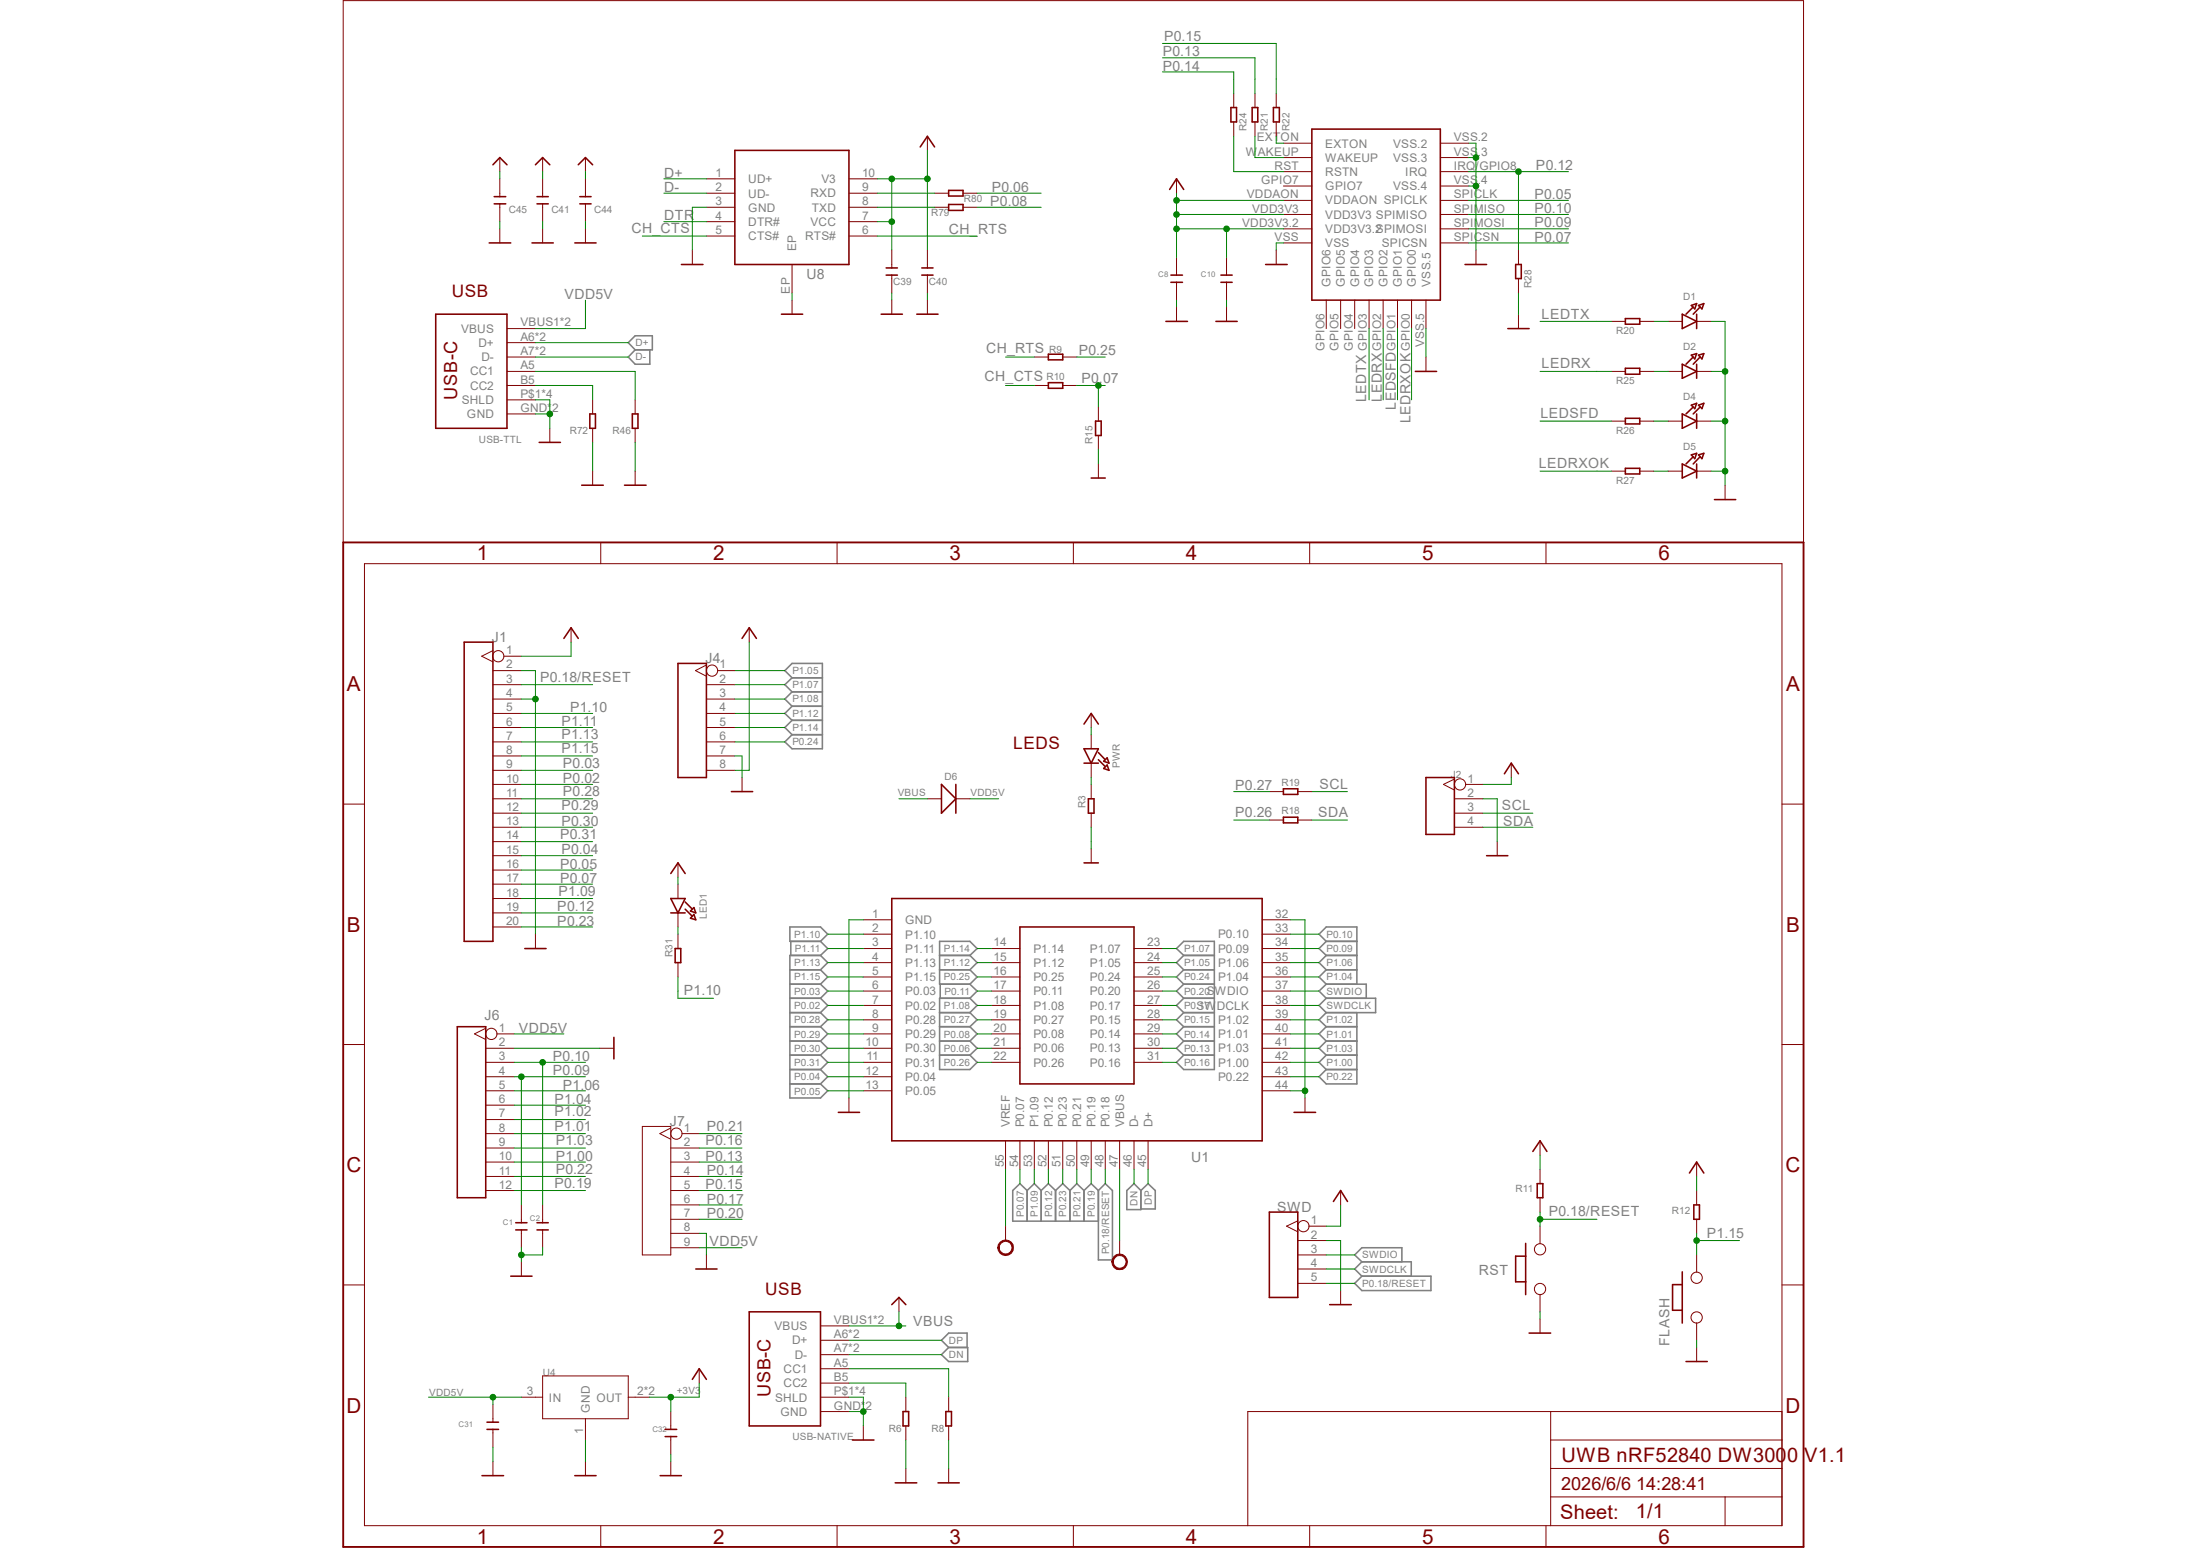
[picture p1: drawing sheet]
<svg xmlns="http://www.w3.org/2000/svg" width="297mm" height="210mm" viewBox="0 0 297 210" stroke-linecap="round" stroke-linejoin="round" font-family="sans-serif">
<g fill="none" stroke="#808080" stroke-width=".21">
<path d="M86 45.5h2.3v1.9h-2.3l-.9-1zM86 47.4l-.9 .9 .9 1h2v-1.9M107.3 91.8l-1-1 1-1h4.1v11.6h-4.1l-1-.9 1-1M107.3 91.8h4.1M107.3 91.8l-1 .9 1 1M107.3 93.7h4.1M107.3 97.5l-1 1 1 1M107.3 97.5h4.1M107.3 99.5h4.1M107.3 95.6l-1 1 1 .9M107.3 95.6h4.1M107.3 93.7l-1 1 1 .9"/>
<path d="M107 135.2h4.1M107 137.1h4.1M107 133.3h4.1M107 139h4.1M107 131.3h4.1M107 125.5h4.1l1 1-1 1h-4.1zM107.1 127.5v1.9M111.1 129.4h-4.1v19.3h4.1l1-1-1-.9M111.1 139l1 1-1 1M111.1 137.1l1 1-1 .9M111.1 135.2l1 .9-1 1M111.1 133.3l1 .9-1 1"/>
<path d="M111.1 131.3l1 1-1 1M111.1 129.4l1 .9-1 1M111.1 127.5l1 .9-1 1M127.3 137.1h4.1M127.3 139h4.1M127.3 131.3h4.1M127.3 129.4h4.1M127.3 133.3v1.9M131.4 135.2h-4.1v9.6h4.1l.9-1-.9-.9M131.4 129.4l.9-1-.9-.9h-4.1v5.8h4.1M131.4 129.4l.9 .9-.9 1M131.4 137.1l.9 1-.9 .9"/>
<path d="M131.4 139l.9 1-.9 1M131.4 135.2l.9 .9-.9 1M131.4 133.3l.9 .9-.9 1M131.4 131.3l.9 1-.9 1M160.3 135.2h4.2M160.3 137.1h4.2M160.3 133.3h4.2M160.3 139h4.2M160.3 131.3h4.2M160.3 129.4l-1 .9 1 1M160.3 129.4h4.2M160.3 129.4l-1-1 1-.9h4.2v17.3h-4.2l-1-1 1-.9"/>
<path d="M160.3 131.3l-1 1 1 1M160.3 133.3l-1 .9 1 1M160.3 135.2l-1 .9 1 1M160.3 137.1l-1 1 1 .9M160.3 139l-1 1 1 1M179.6 135.2l-1 .9 1 1M179.6 135.2h6.7v1.9h-6.7M179.6 133.3l-1 .9 1 1M179.6 133.3h5.4v1.9M179.6 129.4l-1 .9 1 1M179.6 139l-1 1 1 1M179.6 139h4.2"/>
<path d="M179.6 127.5l-1-1 1-1h4.2v7.8M179.6 137.1l-1 1 1 .9M179.6 131.3l-1 1 1 1M179.6 131.3h4.2M179.6 129.4h4.2M179.6 127.5h4.2M179.6 127.5l-1 .9 1 1M183.8 137.1v9.7h-4.2l-1-1 1-1M107 141h4.1M107 142.9h4.1M107 144.8h4.1M107 146.8h4.1"/>
<path d="M111.1 142.9l1 .9-1 1M111.1 141l1 .9-1 1M111.1 144.8l1 1-1 1M127.3 141h4.1M127.3 142.9h4.1M131.4 141l.9 .9-.9 1M160.3 141h4.2M160.3 142.9h4.2M160.3 141l-1 .9 1 1M179.6 141h4.2M179.6 141l-1 .9 1 1M179.6 142.9h4.2"/>
<path d="M179.6 144.8h4.2M179.6 142.9l-1 .9 1 1M139.1 161.2l-1-.9-.9 .9v4.2h11.6M139.1 161.2v4.2M139.1 161.2l1-.9 .9 .9M141 161.2v4.2M141 161.2l1-.9 1 .9M143 161.2v4.2M143 161.2l.9-.9 1 .9M144.9 161.2v4.2M144.9 161.2l.9-.9 1 .9M146.8 161.2v4.2"/>
<path d="M146.8 161.2l1-.9 1 .9M148.8 161.2l.9-.9 1 .9v9.4h-1.9zM152.6 161.2l1-.9 .9 .9v2.6h-1.9zM154.5 161.2l1-.9 1 .9v2.5h-2M184.4 170.9l-.9 .9 .9 1M184.4 170.9h6.7v1.9M184.4 172.8h9.4v2h-9.4l-.9-1zM184.4 170.9l-.9-1 .9-.9h5.5v1.9M128.5 182.5l-1-1 1-1h2.5v2M128.5 182.5h2.6v1.9h-2.6l-1-1z"/>
</g>
<g fill="none" stroke="#800000" stroke-width=".14">
<path d="M46.5 73.4v-73.3h197.8v73.3M49.4 76.3h191.9v130.3h-191.9zM81.4 73.4v2.9M113.4 73.4v2.9M145.4 73.4v2.9M177.4 73.4v2.9M209.4 73.4v2.9M147.8 96.6v1.9M147.8 99.5v1.9M46.5 108.9h2.9M125.6 108.2h1.9M129.5 108.2h1.9"/>
<path d="M147.8 103.3v2M147.8 114.9v1.9M241.3 108.9h3M46.5 141.4h2.9M115 148.7v1.9M176.7 148.7v1.9M241.3 141.4h3M46.5 174h2.9M175.8 165.3l-1.6 .7 1.6 .8M175.8 168h3.8M175.8 169.9h3.8M175.8 171.8h3.8"/>
<path d="M175.8 173.8h3.8M177.2 166h2.4M181.6 161.2v2M181.6 174.8v1.9M208.6 166v2.4M208.6 175.3v2.3M208.6 178.6v1.9M229.8 169.9v2.4M229.8 179.1v2.4M241.3 174h3M66.8 190.2v2.4M66.8 193.5v2.5"/>
<path d="M66.8 197.9v1.9M70.6 189.2h2.9M73.5 186.3h11.6v5.8h-11.6zM79.3 192.1v2.9M79.3 197.9v1.9M85.1 189.2h2.9M90.8 191.1v2.4M90.8 194.5v2.4M90.8 197.9v1.9M94.7 185.3v2M210 191.1v15.5M210 198.8h31.3"/>
<path d="M210 195h31.3M229.8 182.5v1.9M241.3 191.1h-72.3v15.5M81.4 206.6v2.9M113.4 206.6v2.9M145.4 206.6v2.9M177.4 206.6v2.9M209.4 206.6v2.9M210 202.7h31.3M233.6 202.7v3.9"/>
<circle cx="176.5" cy="166" r=".76"/>
<circle cx="208.6" cy="174.5" r=".76"/>
<circle cx="208.6" cy="169.2" r=".76"/>
<circle cx="229.8" cy="173" r=".76"/>
<circle cx="229.8" cy="178.4" r=".76"/>
</g>
<path d="M46.5 73.4h197.8v136.1h-197.8z" fill="none" stroke="#800000" stroke-width=".25"/>
<g fill="none" stroke="#800000" stroke-width=".21">
<path d="M146.8 98l1-1.4 1 1.4M127.5 106.2l2 2-2 1.9zM129.5 106.2v3.9M146.8 101.4h2l-1 1.9zM146.8 103.3h2M146.8 116.8h2M148.8 102.9l.9 .9M148.8 101.9l.9 1M149.9 102.6l.3 .7-.7-.2zM149.9 103.6l.3 .7-.7-.2zM113.5 150.6h2.9M175.3 150.6h2.9"/>
<path d="M171.9 164.1h3.9v11.6h-3.9zM180.1 176.7h2.9M180.6 162.7l1-1.5 .9 1.5M206.6 168.4v6.9M206.6 170.1h-1.3v3.5h1.3M227.8 172.2v7M227.8 173.9h-1.3v3.5h1.3M65.3 199.8h2.9M66 192.6h1.5M66 193.5h1.5M77.9 199.8h2.8M89.4 199.8h2.9"/>
<path d="M90.1 193.5h1.6M90.1 194.5h1.6M93.8 186.8l.9-1.5 1 1.5M207.1 180.5h2.9M228.3 184.4h2.9"/>
</g>
<path d="M150.9 170.1a1.06 1.06 0 0 1 1.6 .2 1.06 1.06 0 0 1-.6 1.6 1.06 1.06 0 0 1-1.3-1h.2a.86 .86 0 0 1 1.1-.8 .86 .86 0 0 1 .5 1.2 .86 .86 0 0 1-1.4 .2l-.2-.3v-.3h-.2z" fill-rule="evenodd" fill="#800000"/>
<path d="M150.9 170.1a1.06 1.06 0 0 1 1.6 .2 1.06 1.06 0 0 1-.6 1.6 1.06 1.06 0 0 1-1.3-1h.2a.86 .86 0 0 1 1.1-.8 .86 .86 0 0 1 .5 1.2 .86 .86 0 0 1-1.4 .2l-.2-.3v-.3h-.2zM151.6 168v1.9" fill="none" stroke="#800000" stroke-width=".14"/>
<path d="M135.5 168.2a1.07 1.07 0 0 1 1.6 .3 1.07 1.07 0 0 1-.7 1.5 1.07 1.07 0 0 1-1.3-1h.2a.86 .86 0 0 1 1.1-.9 .86 .86 0 0 1 .5 1.3 .86 .86 0 0 1-1.3 .1l-.2-.2-.1-.3h-.2l.1-.5z" fill-rule="evenodd" fill="#800000"/>
<g fill="none" stroke="#800000" stroke-width=".14">
<path d="M125.6 18.5v1.9M167.1 12.7v1.9M167.1 16.5v2M170 12.7v1.9M170 16.5v2M172.8 12.7v1.9M172.8 16.5v2M173.8 19.4h3.9M195.1 19.4h3.8M67.7 21.3v1.9M67.7 24.2v2.4M67.7 27.6v2.4"/>
<path d="M67.7 31v1.9M73.5 21.3v1.9M73.5 24.2v2.4M73.5 27.6v2.4M73.5 31v1.9M79.3 21.3v1.9M79.3 24.2v2.4M79.3 27.6v2.4M79.3 31v1.9M93.8 33.9v1.9M95.7 28.1h3.8M95.7 26.2h3.8"/>
<path d="M95.7 24.2h3.8M95.7 30h3.8M95.7 32h3.8M107.3 35.8v3.9M115 28.1h3.8M115 26.2h3.8M115 24.2h3.8M115 30h3.8M115 32h3.8M120.8 33.9v2.4M120.8 37.3v2.4M125.6 33.9v2.4"/>
<path d="M125.6 37.3v2.4M126.6 28.1h1.9M126.6 26.2h1.9M130.4 28.1h1.9M130.4 26.2h1.9M159.3 24.2v2M159.3 34.8v2.5M159.3 38.2v2.4M166.1 34.8v2.5M166.1 38.2v2.4M172.8 33.9v1.9M173.8 21.3h3.9"/>
<path d="M173.8 23.2h3.9M173.8 25.2h3.9M173.8 27.1h3.9M173.8 29h3.9M173.8 32.9h3.9M173.8 31h3.9M195.1 21.3h3.8M195.1 23.2h3.8M195.1 25.2h3.8M195.1 27.1h3.8M195.1 29h3.8M195.1 32.9h3.8"/>
<path d="M195.1 31h3.8M199.9 33.9v1.9M205.7 33.9v1.9M205.7 37.7v2M68.7 48.3h3.8M68.7 52.2h3.8M68.7 50.3h3.8M68.7 44.5h3.8M68.7 46.4h3.8M68.7 54.1h3.8M68.7 56h3.8M74.5 58v1.9"/>
<path d="M80.3 54.1v1.9M80.3 58v1.9M86 54.1v1.9M86 58v1.9M107.3 40.6v1.9M120.8 40.6v1.9M125.6 40.6v1.9M140.1 48.3h1.9M140.1 52.2h1.9M143.9 48.3h1.9M143.9 52.2h1.9M148.8 55.1v1.9"/>
<path d="M148.8 59v1.9M159.3 41.6v1.9M166.1 41.6v1.9M179.6 40.6v3.9M181.6 40.6v3.9M183.5 40.6v3.9M185.4 40.6v3.9M187.3 40.6v3.9M189.3 40.6v3.9M191.2 40.6v3.9M193.1 40.6v3.9M193.1 48.3v2"/>
<path d="M205.7 42.5v2M218.2 43.5h1.9M218.2 50.3h1.9M218.2 57h1.9M222.1 43.5h1.9M222.1 50.3h1.9M222.1 57h1.9M225.9 43.5h1.9M225.9 50.3h1.9M225.9 57h1.9M229.8 43.5h1.9M229.8 50.3h1.9"/>
<path d="M229.8 57h1.9M80.3 63.8v1.9M86 63.8v1.9M148.8 62.8v1.9M218.2 63.8h1.9M222.1 63.8h1.9M225.9 63.8h1.9M229.8 63.8h1.9M233.6 65.7v1.9M66.8 88.1l-1.6 .8 1.6 .7M66.8 90.8h3.8M66.8 92.7h3.8"/>
<path d="M66.8 94.7h3.8M66.8 96.6h3.8M66.8 98.5h3.8M68.2 88.9h2.4M77.3 85v2M95.7 92.7h3.8M95.7 94.7h3.8M95.7 96.6h3.8M95.7 98.5h3.8M95.7 90l-1.5 .8 1.5 .8M97.2 90.8h2.3M101.5 85v2"/>
<path d="M66.8 100.5h3.8M66.8 102.4h3.8M66.8 104.3h3.8M66.8 106.2h3.8M66.8 108.2h3.8M66.8 110.1h3.8M66.8 112h3.8M66.8 114h3.8M66.8 115.9h3.8M66.8 117.8h3.8M66.8 119.7h3.8M91.8 116.8v2"/>
<path d="M91.8 119.7v2M95.7 100.5h3.8M95.7 102.4h3.8M95.7 104.3h3.8M100.5 105.3v1.9M147.8 106.2v2M147.8 110.1v1.9M171.9 111h1.9M171.9 107.2h1.9M175.8 111h1.9M175.8 107.2h1.9M197 108.2h3.8"/>
<path d="M197 110.1h3.8M197 112h3.8M197 105.5l-1.5 .7 1.5 .8M198.5 106.2h2.3M202.8 114v1.9M204.7 103.3v2M65.8 139.2l-1.5 .8 1.5 .8M66.8 121.7h3.8M66.8 123.6h3.8M66.8 125.5h3.8M67.3 140h2.3M72.5 126.5v1.9"/>
<path d="M91.8 123.6v1.9M91.8 126.5v1.9M91.8 130.3v2M116.9 140h3.9M116.9 124.5h3.9M116.9 126.5h3.9M116.9 128.4h3.9M116.9 130.3h3.9M116.9 132.3h3.9M116.9 134.2h3.9M116.9 136.1h3.9M116.9 138.1h3.9"/>
<path d="M134.3 140h3.8M134.3 128.4h3.8M134.3 130.3h3.8M134.3 132.3h3.8M134.3 134.2h3.8M134.3 136.1h3.8M134.3 138.1h3.8M153.6 140h3.8M153.6 128.4h3.8M153.6 130.3h3.8M153.6 132.3h3.8M153.6 134.2h3.8"/>
<path d="M153.6 136.1h3.8M153.6 138.1h3.8M170.9 140h3.9M170.9 124.5h3.9M170.9 126.5h3.9M170.9 128.4h3.9M170.9 130.3h3.9M170.9 132.3h3.9M170.9 134.2h3.9M170.9 136.1h3.9M170.9 138.1h3.9M65.8 141.9h3.8"/>
<path d="M65.8 143.8h3.8M65.8 145.8h3.8M65.8 147.7h3.8M65.8 149.6h3.8M65.8 151.6h3.8M65.8 153.5h3.8M65.8 155.4h3.8M65.8 157.4h3.8M65.8 159.3h3.8M81.2 141.9h1.9M87 152.5h3.8v17.4h-3.8zM90.8 155.4h3.9"/>
<path d="M90.8 157.4h3.9M90.8 159.3h3.9M90.8 152.7l-1.4 .8 1.4 .8M92.4 153.5h2.3M116.9 141.9h3.9M116.9 143.8h3.9M116.9 145.8h3.9M116.9 147.7h3.9M134.3 141.9h3.8M134.3 143.8h3.8M136.2 154.5v3.8M138.1 154.5v3.8"/>
<path d="M140.1 154.5v3.8M142 154.5v3.8M143.9 154.5v3.8M145.8 154.5v3.8M147.8 154.5v3.8M149.7 154.5v3.8M151.6 154.5v3.8M153.6 141.9h3.8M153.6 143.8h3.8M153.6 154.5v3.8M155.5 154.5v3.8M170.9 141.9h3.9"/>
<path d="M170.9 143.8h3.9M170.9 145.8h3.9M170.9 147.7h3.9M208.6 154.5v1.9M208.6 158.3v2M229.8 157.4v1.9M65.8 161.2h3.8M70.6 163.2v2.4M70.6 166.5v2.5M70.6 170.9v1.9M73.5 163.2v2.4M73.5 166.5v2.5"/>
<path d="M90.8 161.2h3.9M90.8 163.2h3.9M90.8 165.1h3.9M90.8 167h3.9M90.8 169h3.9M95.7 169.9v1.9M111.1 179.5h3.9M121.8 175.7v1.9M135.5 168.2a1.07 1.07 0 0 1 1.6 .3 1.07 1.07 0 0 1-.7 1.5 1.07 1.07 0 0 1-1.3-1h.2a.86 .86 0 0 1 1.1-.9 .86 .86 0 0 1 .5 1.3 .86 .86 0 0 1-1.3 .1l-.2-.2-.1-.3h-.2l.1-.5zM136.2 166v2M208.6 162.2v1.9M229.8 161.2v2"/>
<path d="M229.8 165.1v1.9M111.1 181.5h3.9M111.1 183.4h3.9M111.1 185.3h3.9M111.1 187.3h3.9M111.1 189.2h3.9M111.1 191.1h3.9M116.9 193.1v1.9M122.7 189.2v1.9M122.7 193.1v1.9M122.7 198.8v2M128.5 189.2v1.9"/>
<path d="M128.5 193.1v1.9M128.5 198.8v2"/>
<circle cx="67.5" cy="88.9" r=".76"/>
<circle cx="96.4" cy="90.8" r=".76"/>
<circle cx="197.7" cy="106.2" r=".76"/>
<circle cx="66.5" cy="140" r=".76"/>
<circle cx="91.6" cy="153.5" r=".76"/>
</g>
<g fill="none" stroke="#800000" stroke-width=".21">
<path d="M124.6 19.9l1-1.4 1 1.4M166.7 14.6h.8v1.9h-.8zM169.6 14.6h.7v1.9h-.7zM172.5 14.6h.8v1.9h-.8zM177.7 17.5h17.4v23.1h-17.4zM66.3 32.9h2.9M66.8 22.3l.9-1 1 1M66.9 27.6h1.6M66.9 26.6h1.6M72.1 32.9h2.8M72.5 22.3l1-1 1 1M72.7 27.6h1.6"/>
<path d="M72.7 26.6h1.6M77.9 32.9h2.8M78.3 22.3l1-1 1 1M78.5 27.6h1.6M78.5 26.6h1.6M92.3 35.8h2.9M99.5 20.4h15.5v15.4h-15.5zM120 37.3h1.5M120 36.3h1.5M124.8 37.3h1.6M124.8 36.3h1.6M128.5 27.7h1.9v.8h-1.9z"/>
<path d="M128.5 25.8h1.9v.7h-1.9zM158.4 25.7l.9-1.5 1 1.5M158.6 37.3h1.5M158.6 38.2h1.5M165.4 37.3h1.5M165.4 38.2h1.5M171.4 35.8h2.9M198.4 35.8h2.9M205.3 35.8h.7v1.9h-.7zM59 42.5h9.7v15.5h-9.7zM73 59.9h2.9M79.9 56h.7v2h-.7z"/>
<path d="M85.6 56h.8v2h-.8zM105.8 42.5h2.9M119.3 42.5h2.9M124.2 42.5h2.8M142 48h1.9v.7h-1.9zM142 51.8h1.9v.8h-1.9zM148.4 57h.7v2h-.7zM157.9 43.5h2.9M164.7 43.5h2.9M191.7 50.3h2.9M204.2 44.5h2.9M220.1 43.1h2v.8h-2z"/>
<path d="M220.1 49.9h2v.8h-2zM220.1 56.6h2v.8h-2zM227.8 42.5l2 1-2 1zM227.8 49.3l2 1-2 .9zM227.8 56l2 1-2 1zM229.1 41.4l.7-.3-.3 .7zM229.1 48.1l.7-.2-.3 .7zM229.1 54.9l.7-.3-.3 .7zM229.3 41.6l-1 .9M229.3 48.3l-1 1M229.3 55.1l-1 .9M229.8 42.5v2"/>
<path d="M229.8 49.3v1.9M229.8 56v2M230 41.4l.8-.3-.3 .7zM230 48.1l.8-.2-.3 .7zM230 54.9l.8-.3-.3 .7zM230.3 41.6l-1 .9M230.3 48.3l-1 1M230.3 55.1l-1 .9M78.8 65.7h2.9M84.6 65.7h2.9M147.8 64.7h1.9M220.1 63.4h2v.8h-2z"/>
<path d="M227.8 62.8l2 1-2 .9zM229.1 61.6l.7-.2-.3 .7zM229.3 61.8l-1 1M229.8 62.8v1.9M230 61.6l.8-.2-.3 .7zM230.3 61.8l-1 1M232.2 67.6h2.9M62.9 87h3.9v40.5h-3.9zM76.4 86.4l.9-1.4 1 1.4M91.8 89.8h3.9v15.5h-3.9zM100.5 86.4l1-1.4 .9 1.4M90.8 118.3l1-1.5 1 1.5"/>
<path d="M99.1 107.2h2.8M147.4 108.2h.8v1.9h-.8zM173.8 110.7h2v.7h-2zM173.8 106.8h2v.8h-2zM193.1 105.3h3.9v7.7h-3.9zM201.3 115.9h2.9M203.8 104.8l.9-1.5 1 1.5M61.9 139h3.9v23.2h-3.9zM71.1 128.4h2.9M90.8 121.7h2l-1 1.9zM90.8 123.6h2M91.4 128.4h.8v1.9h-.8z"/>
<path d="M92.8 123.1l1 1M92.8 122.1l1 1M93.5 123.4l.5-.5 .2 .7zM94 123.8l.2 .7-.7-.2zM120.8 121.7h50.1v32.8h-50.1zM138.1 125.5h15.5v21.3h-15.5zM83.1 140.5v2.9M207.6 155.9l1-1.4 .9 1.4M228.8 158.8l1-1.4 1 1.4M69.2 172.8h2.9M69.8 165.6h1.6M69.8 166.5h1.6"/>
<path d="M72.7 165.6h1.6M72.7 166.5h1.6M94.2 171.8h2.9M101.5 177.6h9.6v15.5h-9.6zM120.8 176.7l1-1 .9 1M208.2 160.3h.8v1.9h-.8zM229.4 163.2h.8v1.9h-.8zM115.4 195h3M122.3 191.1h.8v2h-.8zM128.1 191.1h.8v2h-.8zM121.2 200.8h3M127 200.8h2.9"/>
</g>
<path d="M147.8 112v2.9M116.9 124.5h-1.9v24.2M174.8 124.5h1.9v24.2M174.8 147.7h1.9M179.6 168h2v6.8M208.6 177.6v1M66.8 196v1.9M79.3 195v2.9M90.8 196.9v1M229.8 181.5v1" fill="none" stroke="#008000" stroke-width=".14"/>
<circle cx="176.7" cy="147.7" r=".38" fill="#008000"/>
<g fill="none" stroke="#008000" stroke-width=".14">
<path d="M70.6 90.8h1.9v35.7M70.6 94.7h1.9"/>
<circle cx="176.7" cy="147.7" r=".38"/>
</g>
<circle cx="72.5" cy="94.7" r=".38" fill="#008000"/>
<g fill="none" stroke="#008000" stroke-width=".14">
<path d="M148.8 60.9v1.9M99.5 102.4h1v2.9M70.6 169v1.9M73.5 169v.9h-2.9M94.7 167h1v2.9"/>
<circle cx="72.5" cy="94.7" r=".38"/>
</g>
<circle cx="70.6" cy="169.9" r=".38" fill="#008000"/>
<g fill="none" stroke="#008000" stroke-width=".14">
<path d="M198.9 19.4h1M198.9 25.2h1v8.7M198.9 21.3h1M69.6 141.9h11.6"/>
<circle cx="70.6" cy="169.9" r=".38"/>
</g>
<circle cx="199.9" cy="25.2" r=".38" fill="#008000"/>
<g fill="none" stroke="#008000" stroke-width=".14">
<path d="M199.9 21.3v3.9"/>
<circle cx="199.9" cy="25.2" r=".38"/>
</g>
<circle cx="199.9" cy="21.3" r=".38" fill="#008000"/>
<g fill="none" stroke="#008000" stroke-width=".14">
<path d="M199.9 19.4v1.9M173.8 32.9h-1v1M205.7 39.7v2.8M193.1 44.5v3.8M231.7 43.5h1.9v22.2M231.7 63.8h1.9"/>
<circle cx="199.9" cy="21.3" r=".38"/>
</g>
<circle cx="233.6" cy="63.8" r=".38" fill="#008000"/>
<g fill="none" stroke="#008000" stroke-width=".14">
<path d="M231.7 57h1.9"/>
<circle cx="233.6" cy="63.8" r=".38"/>
</g>
<circle cx="233.6" cy="57" r=".38" fill="#008000"/>
<g fill="none" stroke="#008000" stroke-width=".14">
<path d="M231.7 50.3h1.9"/>
<circle cx="233.6" cy="57" r=".38"/>
</g>
<circle cx="233.6" cy="50.3" r=".38" fill="#008000"/>
<g fill="none" stroke="#008000" stroke-width=".14">
<path d="M72.5 56h2M72.5 54.1h2v3.9M159.3 40.6v1M166.1 40.6v1"/>
<circle cx="233.6" cy="50.3" r=".38"/>
</g>
<circle cx="74.5" cy="56" r=".38" fill="#008000"/>
<g fill="none" stroke="#008000" stroke-width=".14">
<path d="M67.7 30v1M73.5 30v1M79.3 30v1M95.7 28.1h-1.9v5.8M107.3 39.7v.9M120.8 39.7v.9M125.6 39.7v.9M80.3 59.9v3.9M86 59.9v3.9M115 191.1h1.9M115 189.2h1.9v3.9"/>
<circle cx="74.5" cy="56" r=".38"/>
</g>
<circle cx="116.9" cy="191.1" r=".38" fill="#008000"/>
<g fill="none" stroke="#008000" stroke-width=".14">
<path d="M200.8 108.2h2v5.8M174.8 136.1h3.8M174.8 134.2h3.8M179.6 171.8h3.9M179.6 169.9h3.9M208.6 164.1v1.9M208.6 165.1h7.7M122.7 195v3.8M128.5 195v3.8"/>
<circle cx="116.9" cy="191.1" r=".38"/>
</g>
<circle cx="208.6" cy="165.1" r=".38" fill="#008000"/>
<g fill="none" stroke="#008000" stroke-width=".14">
<path d="M67.7 23.2v1M73.5 23.2v1M79.3 23.2v1M89.9 24.2h5.8M89.9 26.2h5.8M72.5 46.4h12.6M72.5 48.3h12.6M70.6 92.7h9.7M121.8 108.2h3.8M149.7 158.3v2M115 179.5h7.7M121.8 177.6v1.9"/>
<path d="M179.6 173.8h3.9"/>
<circle cx="208.6" cy="165.1" r=".38"/>
</g>
<circle cx="121.8" cy="179.5" r=".38" fill="#008000"/>
<g fill="none" stroke="#008000" stroke-width=".14">
<path d="M147.8 98.5v1M88 189.2h2.8v1.9"/>
<circle cx="121.8" cy="179.5" r=".38"/>
</g>
<circle cx="90.8" cy="189.2" r=".38" fill="#008000"/>
<g fill="none" stroke="#008000" stroke-width=".14">
<path d="M159.3 29h14.5M173.8 27.1h-14.5v3.9h14.5M77.3 87v1.9h-6.7M101.5 87v17.3h-2M91.8 118.8v.9M136.2 158.3v7.7M208.6 156.4v1.9M229.8 159.3v1.9M181.6 163.2v2.8h-2M94.7 187.3v1.9h-3.9"/>
<circle cx="90.8" cy="189.2" r=".38"/>
</g>
<circle cx="159.3" cy="29" r=".38" fill="#008000"/>
<g fill="none" stroke="#008000" stroke-width=".14">
<path d="M159.3 26.2v.9"/>
<circle cx="159.3" cy="29" r=".38"/>
</g>
<circle cx="159.3" cy="27.1" r=".38" fill="#008000"/>
<g fill="none" stroke="#008000" stroke-width=".14">
<path d="M159.3 31v3.8"/>
<circle cx="159.3" cy="27.1" r=".38"/>
</g>
<circle cx="159.3" cy="31" r=".38" fill="#008000"/>
<g fill="none" stroke="#008000" stroke-width=".14">
<path d="M166.1 31v3.8"/>
<circle cx="159.3" cy="31" r=".38"/>
</g>
<circle cx="166.1" cy="31" r=".38" fill="#008000"/>
<g fill="none" stroke="#008000" stroke-width=".14">
<path d="M118.8 24.2h6.8v9.7"/>
<circle cx="166.1" cy="31" r=".38"/>
</g>
<circle cx="125.6" cy="24.2" r=".38" fill="#008000"/>
<g fill="none" stroke="#008000" stroke-width=".14">
<path d="M118.8 30h2M120.8 24.2v9.7"/>
<circle cx="125.6" cy="24.2" r=".38"/>
</g>
<circle cx="120.8" cy="30" r=".38" fill="#008000"/>
<circle cx="120.8" cy="30" r=".38" fill="none" stroke="#008000" stroke-width=".14"/>
<circle cx="120.8" cy="24.2" r=".38" fill="#008000"/>
<g fill="none" stroke="#008000" stroke-width=".14">
<path d="M125.6 20.4v3.8M204.7 105.3v.9h-3.9M58 189.2h12.6M66.8 189.2v1"/>
<circle cx="120.8" cy="24.2" r=".38"/>
</g>
<circle cx="66.8" cy="189.2" r=".38" fill="#008000"/>
<g fill="none" stroke="#008000" stroke-width=".14">
<path d="M79.3 40.6v3.9h-6.8M99.5 90.8h6.8M99.5 92.7h6.8M131.4 108.2h3.9M147.8 105.3v.9M69.6 140h6.8M157.4 130.3h1.9M157.4 128.4h1.9M174.8 140h3.8M174.8 138.1h3.8M174.8 132.3h3.8M174.8 130.3h3.8"/>
<path d="M174.8 128.4h3.8M69.6 153.5h9.7M69.6 151.6h9.7M69.6 155.4h9.7M69.6 149.6h9.7M69.6 147.7h9.7M69.6 145.8h9.7M70.6 145.8v17.4M151.6 158.3v9.7M153.6 158.3v2M155.5 158.3v2M174.8 141.9h3.8"/>
<path d="M94.7 169h5.8M115 181.5h12.5M115 183.4h12.5"/>
<circle cx="66.8" cy="189.2" r=".38"/>
</g>
<circle cx="70.6" cy="145.8" r=".38" fill="#008000"/>
<g fill="none" stroke="#008000" stroke-width=".14">
<path d="M198.9 31h13.5M174.8 126.5h3.8M69.6 143.8h9.7M73.5 143.8v19.4"/>
<circle cx="70.6" cy="145.8" r=".38"/>
</g>
<circle cx="73.5" cy="143.8" r=".38" fill="#008000"/>
<g fill="none" stroke="#008000" stroke-width=".14">
<path d="M198.9 29h13.5M70.6 114h9.7M70.6 112h9.7M70.6 110.1h9.7M70.6 108.2h9.7M70.6 106.2h9.7M70.6 104.3h9.7M70.6 102.4h9.7M112.1 140h4.8M112.1 138.1h4.8M112.1 136.1h4.8M112.1 134.2h4.8"/>
<path d="M112.1 132.3h4.8M112.1 143.8h4.8M112.1 141.9h4.8M229.8 167v2.9M229.8 168h5.8"/>
<circle cx="73.5" cy="143.8" r=".38"/>
</g>
<circle cx="229.8" cy="168" r=".38" fill="#008000"/>
<g fill="none" stroke="#008000" stroke-width=".14">
<path d="M132.3 26.2h8.7M198.9 27.1h13.5M145.8 52.2h3.9M148.8 52.2v1.9M70.6 98.5h9.7M70.6 96.6h9.7M99.5 98.5h6.8M99.5 96.6h6.8M70.6 100.5h9.7M70.6 115.9h9.7M70.6 117.8h9.7M167.1 111h4.8"/>
<path d="M167.1 107.2h4.8M91.8 132.3v2.9h4.8M112.1 128.4h4.8M112.1 130.3h4.8M112.1 126.5h4.8M132.3 128.4h2M132.3 130.3h2M132.3 138.1h2M112.1 145.8h4.8M112.1 147.7h4.8M132.3 143.8h2M132.3 141.9h2"/>
<path d="M138.1 158.3v2"/>
<circle cx="229.8" cy="168" r=".38"/>
</g>
<circle cx="148.8" cy="52.2" r=".38" fill="#008000"/>
<g fill="none" stroke="#008000" stroke-width=".14">
<path d="M132.3 28.1h8.7M198.9 32.9h13.5M198.9 23.2h13.5M205.7 23.2v10.7M148.8 54.1v1M99.5 94.7h6.8M70.6 119.7h9.7M70.6 121.7h9.7M70.6 123.6h9.7M132.3 140h2M132.3 136.1h2M132.3 134.2h2"/>
<path d="M140.1 158.3v2M142 158.3v2"/>
<circle cx="148.8" cy="52.2" r=".38"/>
</g>
<circle cx="205.7" cy="23.2" r=".38" fill="#008000"/>
<g fill="none" stroke="#008000" stroke-width=".14">
<path d="M157.4 5.9h15.4v6.8M157.4 9.7h9.7v3M157.4 7.8h12.6v4.9M167.1 18.5v4.7h6.7M170 18.5v2.8h3.8M172.8 18.5v.9h1M87 32h8.7M89.9 30h5.8M118.8 26.2h7.8M118.8 28.1h7.8M118.8 32h13.5M72.5 50.3h13.5v3.8"/>
<path d="M72.5 52.2h7.8v1.9M136.2 48.3h3.9M136.2 52.2h3.9M145.8 48.3h3.9M185.4 44.5v9.6M187.3 44.5v9.6M189.3 44.5v9.6M191.2 44.5v9.6M208.6 43.5h9.6M208.6 50.3h9.6M208.6 57h9.6M224 43.5h1.9"/>
<path d="M224 50.3h1.9M224 57h1.9M208.6 63.8h9.6M224 63.8h1.9M99.5 100.5h6.8M177.7 111h4.8M177.7 107.2h4.8M200.8 112h6.8M200.8 110.1h6.8M70.6 125.5h9.7M91.8 125.5v1M132.3 132.3h2"/>
<path d="M157.4 132.3h1.9M157.4 134.2h1.9M157.4 136.1h1.9M157.4 138.1h1.9M157.4 140h1.9M69.6 157.4h9.7M69.6 159.3h9.7M94.7 157.4h5.8M94.7 159.3h5.8M94.7 153.5h5.8M94.7 155.4h5.8M143.9 158.3v2"/>
<path d="M145.8 158.3v2M147.8 158.3v2M157.4 143.8h1.9M157.4 141.9h1.9M174.8 143.8h3.8M174.8 145.8h3.8M69.6 161.2h9.7M94.7 165.1h5.8M94.7 161.2h5.8M94.7 163.2h5.8M115 185.3h13.5v3.9M115 187.3h7.7v1.9"/>
<circle cx="205.7" cy="23.2" r=".38"/>
</g>
<g font-size="2.8" fill="#800000">
<text x="64.6" y="75.9">1</text>
<text x="96.6" y="75.9">2</text>
<text x="128.6" y="75.9">3</text>
<text x="160.6" y="75.9">4</text>
<text x="192.6" y="75.9">5</text>
<text x="224.6" y="75.9">6</text>
<text x="47" y="93.6">A</text>
<text x="241.9" y="93.6">A</text>
<text x="47" y="126.2">B</text>
<text x="241.9" y="126.2">B</text>
<text x="46.9" y="158.7">C</text>
<text x="241.8" y="158.7">C</text>
<text x="46.9" y="191.3">D</text>
<text x="241.8" y="191.3">D</text>
<text x="64.6" y="209">1</text>
<text x="96.6" y="209">2</text>
<text x="128.6" y="209">3</text>
<text x="160.6" y="209">4</text>
<text x="192.6" y="209">5</text>
<text x="224.6" y="209">6</text>
</g>
<g font-size="2.7" fill="#800000">
<text x="211.5" y="197.9">UWB nRF52840 DW3000 V1.1</text>
<text x="211.3" y="205.7">Sheet:</text>
<text x="221.6" y="205.6">1/1</text>
</g>
<g font-size="2.5" fill="#800000">
<text x="61.9" y="54.1" transform="rotate(-90 61.9 54.1)">USB-C</text>
<text x="104.4" y="189.1" transform="rotate(-90 104.4 189.1)">USB-C</text>
<text x="211.5" y="201.8">2026/6/6 14:28:41</text>
</g>
<g font-size="2.3" fill="#800000">
<text x="61.2" y="40.3">USB</text>
<text x="137.2" y="101.4">LEDS</text>
<text x="103.6" y="175.3">USB</text>
</g>
<g font-size="1.9" fill="#808080">
<text x="157.6" y="5.5">P0.15</text>
<text x="157.5" y="9.6">P0.14</text>
<text x="157.5" y="7.6">P0.13</text>
<text x="208" y="23.1">P0.12</text>
<text x="90" y="24">D+</text>
<text x="90" y="26">D-</text>
<text x="90" y="29.8">DTR</text>
<text x="134.1" y="27.9">P0.08</text>
<text x="134.3" y="26">P0.06</text>
<text x="207.8" y="28.9">P0.10</text>
<text x="207.8" y="26.9">P0.05</text>
<text x="85.5" y="31.5">CH_CTS</text>
<text x="128.5" y="31.8">CH_RTS</text>
<text x="207.8" y="30.8">P0.09</text>
<text x="207.8" y="32.7">P0.07</text>
<text x="76.5" y="40.4">VDD5V</text>
<text x="109.2" y="37.7">U8</text>
<text x="133.6" y="47.8">CH_RTS</text>
<text x="208.8" y="43.1">LEDTX</text>
<text x="133.3" y="51.6">CH_CTS</text>
<text x="146.1" y="48.1">P0.25</text>
<text x="146.5" y="51.8">P0.07</text>
<text x="208.8" y="49.9">LEDRX</text>
<text x="185" y="54.4" transform="rotate(-90 185 54.4)">LEDTX</text>
<text x="187.2" y="54.4" transform="rotate(-90 187.2 54.4)">LEDRX</text>
<text x="189.1" y="55.5" transform="rotate(-90 189.1 55.5)">LEDSFD</text>
<text x="191" y="57.3" transform="rotate(-90 191 57.3)">LEDRXOK</text>
<text x="208.6" y="56.6">LEDSFD</text>
<text x="208.4" y="63.4">LEDRXOK</text>
<text x="66.6" y="87">J1</text>
<text x="95.5" y="89.8">J4</text>
<text x="73.2" y="92.3">P0.18/RESET</text>
<text x="76" y="102">P1.15</text>
<text x="76" y="100.1">P1.13</text>
<text x="76" y="98.3">P1.11</text>
<text x="77.2" y="96.4">P1.10</text>
<text x="76.2" y="107.8">P0.28</text>
<text x="76.2" y="106">P0.02</text>
<text x="76.2" y="103.9">P0.03</text>
<text x="167.3" y="107">P0.27</text>
<text x="178.7" y="106.8">SCL</text>
<text x="75.9" y="113.6">P0.31</text>
<text x="76" y="111.8">P0.30</text>
<text x="76" y="109.7">P0.29</text>
<text x="167.3" y="110.7">P0.26</text>
<text x="178.5" y="110.7">SDA</text>
<text x="203.4" y="109.7">SCL</text>
<text x="203.6" y="111.8">SDA</text>
<text x="75.9" y="117.6">P0.05</text>
<text x="75.9" y="119.5">P0.07</text>
<text x="76" y="115.7">P0.04</text>
<text x="75.5" y="123.4">P0.12</text>
<text x="75.5" y="125.3">P0.23</text>
<text x="75.6" y="121.3">P1.09</text>
<text x="92.6" y="134.8">P1.10</text>
<text x="65.6" y="138.1">J6</text>
<text x="70.3" y="139.8">VDD5V</text>
<text x="74.9" y="143.7">P0.10</text>
<text x="74.9" y="145.6">P0.09</text>
<text x="75.1" y="149.4">P1.04</text>
<text x="76.2" y="147.5">P1.06</text>
<text x="75.1" y="153.1">P1.01</text>
<text x="75.1" y="151.2">P1.02</text>
<text x="75.3" y="155.1">P1.03</text>
<text x="90.7" y="152.5">J7</text>
<text x="95.5" y="155.1">P0.16</text>
<text x="95.7" y="153.1">P0.21</text>
<text x="75.1" y="160.8">P0.19</text>
<text x="75.3" y="157.2">P1.00</text>
<text x="75.3" y="158.9">P0.22</text>
<text x="95.5" y="161">P0.15</text>
<text x="95.5" y="157.2">P0.13</text>
<text x="95.7" y="159.1">P0.14</text>
<text x="161.3" y="157.4">U1</text>
<text x="95.7" y="164.9">P0.20</text>
<text x="95.7" y="163">P0.17</text>
<text x="173" y="164.1">SWD</text>
<text x="209.8" y="164.7">P0.18/RESET</text>
<text x="231.2" y="167.6">P1.15</text>
<text x="96.1" y="168.7">VDD5V</text>
<text x="200.3" y="172.6">RST</text>
<text x="123.7" y="179.6">VBUS</text>
<text x="226.1" y="182.2" transform="rotate(-90 226.1 182.2)">FLASH</text>
</g>
<g font-size="1.6" fill="#808080">
<text x="96.9" y="24">1</text>
<text x="116.8" y="24">10</text>
<text x="168.7" y="21.1">WAKEUP</text>
<text x="170.2" y="19.1">EXTON</text>
<text x="172.6" y="23">RST</text>
<text x="179.5" y="20">EXTON</text>
<text x="179.5" y="21.9">WAKEUP</text>
<text x="179.5" y="23.8">RSTN</text>
<text x="188.7" y="20">VSS.2</text>
<text x="188.7" y="21.9">VSS.3</text>
<text x="190.3" y="23.8">IRQ</text>
<text x="196.9" y="19.1">VSS.2</text>
<text x="196.9" y="21.1">VSS.3</text>
<text x="196.9" y="23">IRQ/GPIO8</text>
<text x="96.9" y="25.9">2</text>
<text x="96.9" y="27.8">3</text>
<text x="96.9" y="29.8">4</text>
<text x="101.3" y="24.8">UD+</text>
<text x="101.3" y="26.8">UD-</text>
<text x="101.3" y="28.7">GND</text>
<text x="109.8" y="26.7">RXD</text>
<text x="109.9" y="28.7">TXD</text>
<text x="111.3" y="24.8">V3</text>
<text x="116.8" y="29.8">7</text>
<text x="116.8" y="27.8">8</text>
<text x="116.8" y="25.9">9</text>
<text x="168.9" y="26.8">VDDAON</text>
<text x="169.6" y="28.8">VDD3V3</text>
<text x="170.8" y="24.9">GPIO7</text>
<text x="179.5" y="25.8">GPIO7</text>
<text x="179.5" y="27.7">VDDAON SPICLK</text>
<text x="179.5" y="29.6">VDD3V3 SPIMISO</text>
<text x="188.7" y="25.7">VSS.4</text>
<text x="196.9" y="24.9">VSS.4</text>
<text x="196.9" y="26.8">SPICLK</text>
<text x="196.9" y="28.8">SPIMISO</text>
<text x="96.9" y="31.7">5</text>
<text x="101.3" y="30.6">DTR#</text>
<text x="101.3" y="32.5">CTS#</text>
<text x="107.8" y="34" transform="rotate(-90 107.8 34)">EP</text>
<text x="109.1" y="32.5">RTS#</text>
<text x="109.8" y="30.6">VCC</text>
<text x="116.8" y="31.7">6</text>
<text x="168.2" y="30.7">VDD3V3.2</text>
<text x="172.6" y="32.6">VSS</text>
<text x="179.5" y="33.5">VSS</text>
<text x="179.5" y="31.5">VDD3V3.2</text>
<text x="186.4" y="31.5">SPIMOSI</text>
<text x="187.2" y="33.5">SPICSN</text>
<text x="196.9" y="30.7">SPIMOSI</text>
<text x="196.9" y="32.6">SPICSN</text>
<text x="107" y="39.8" transform="rotate(-90 107 39.8)">EP</text>
<text x="180.2" y="38.8" transform="rotate(-90 180.2 38.8)">GPIO6</text>
<text x="182.1" y="38.8" transform="rotate(-90 182.1 38.8)">GPIO5</text>
<text x="184.1" y="38.8" transform="rotate(-90 184.1 38.8)">GPIO4</text>
<text x="186" y="38.8" transform="rotate(-90 186 38.8)">GPIO3</text>
<text x="187.9" y="38.8" transform="rotate(-90 187.9 38.8)">GPIO2</text>
<text x="189.9" y="38.8" transform="rotate(-90 189.9 38.8)">GPIO1</text>
<text x="191.8" y="38.8" transform="rotate(-90 191.8 38.8)">GPIO0</text>
<text x="193.7" y="38.8" transform="rotate(-90 193.7 38.8)">VSS.5</text>
<text x="62.4" y="45">VBUS</text>
<text x="64.8" y="47">D+</text>
<text x="70.5" y="44.2">VBUS1*2</text>
<text x="70.5" y="46.1">A6*2</text>
<text x="179.4" y="47.5" transform="rotate(-90 179.4 47.5)">GPIO6</text>
<text x="181.3" y="47.5" transform="rotate(-90 181.3 47.5)">GPIO5</text>
<text x="183.2" y="47.5" transform="rotate(-90 183.2 47.5)">GPIO4</text>
<text x="185.1" y="47.5" transform="rotate(-90 185.1 47.5)">GPIO3</text>
<text x="187.1" y="47.5" transform="rotate(-90 187.1 47.5)">GPIO2</text>
<text x="189" y="47.5" transform="rotate(-90 189 47.5)">GPIO1</text>
<text x="190.9" y="47.5" transform="rotate(-90 190.9 47.5)">GPIO0</text>
<text x="192.9" y="47" transform="rotate(-90 192.9 47)">VSS.5</text>
<text x="63.7" y="50.8">CC1</text>
<text x="63.7" y="52.8">CC2</text>
<text x="65.2" y="48.9">D-</text>
<text x="70.5" y="48.1">A7*2</text>
<text x="70.5" y="50">A5</text>
<text x="70.5" y="51.9">B5</text>
<text x="70.5" y="53.8">P$1*4</text>
<text x="62.5" y="54.7">SHLD</text>
<text x="63.2" y="56.6">GND</text>
<text x="70.5" y="55.8">GND*2</text>
<text x="68.5" y="88.6">1</text>
<text x="68.5" y="90.5">2</text>
<text x="68.5" y="92.5">3</text>
<text x="68.5" y="94.4">4</text>
<text x="97.5" y="92.5">2</text>
<text x="97.5" y="94.4">3</text>
<text x="97.5" y="90.5">1</text>
<text x="68.5" y="96.3">5</text>
<text x="68.5" y="98.3">6</text>
<text x="68.5" y="100.2">7</text>
<text x="97.5" y="96.3">4</text>
<text x="97.5" y="98.3">5</text>
<text x="97.5" y="100.2">6</text>
<text x="68.5" y="102.1">8</text>
<text x="68.5" y="104">9</text>
<text x="68.5" y="106">10</text>
<text x="68.5" y="107.9">11</text>
<text x="97.5" y="102.1">7</text>
<text x="97.5" y="104">8</text>
<text x="198.8" y="106">1</text>
<text x="198.8" y="107.9">2</text>
<text x="68.5" y="109.8">12</text>
<text x="68.5" y="111.8">13</text>
<text x="68.5" y="113.7">14</text>
<text x="198.8" y="109.8">3</text>
<text x="198.8" y="111.8">4</text>
<text x="68.5" y="115.6">15</text>
<text x="68.5" y="117.6">16</text>
<text x="68.5" y="119.5">17</text>
<text x="68.5" y="121.4">18</text>
<text x="68.5" y="123.3">19</text>
<text x="68.5" y="125.3">20</text>
<text x="118.1" y="124.3">1</text>
<text x="122.6" y="125.1">GND</text>
<text x="172.7" y="124.3">32</text>
<text x="118.1" y="126.2">2</text>
<text x="118.1" y="128.1">3</text>
<text x="118.1" y="130.1">4</text>
<text x="118.1" y="132">5</text>
<text x="122.6" y="127.1">P1.10</text>
<text x="122.6" y="129">P1.11</text>
<text x="122.6" y="130.9">P1.13</text>
<text x="134.6" y="128.1">14</text>
<text x="134.6" y="130.1">15</text>
<text x="134.6" y="132">16</text>
<text x="140" y="129">P1.14</text>
<text x="140" y="130.9">P1.12</text>
<text x="147.6" y="129">P1.07</text>
<text x="147.6" y="130.9">P1.05</text>
<text x="155.4" y="128.1">23</text>
<text x="155.4" y="130.1">24</text>
<text x="155.4" y="132">25</text>
<text x="165" y="127">P0.10</text>
<text x="165" y="129">P0.09</text>
<text x="165" y="130.9">P1.06</text>
<text x="172.7" y="126.2">33</text>
<text x="172.7" y="128.1">34</text>
<text x="172.7" y="130.1">35</text>
<text x="172.7" y="132">36</text>
<text x="118.1" y="133.9">6</text>
<text x="118.1" y="135.9">7</text>
<text x="118.1" y="137.8">8</text>
<text x="122.6" y="132.8">P1.15</text>
<text x="122.6" y="134.8">P0.03</text>
<text x="122.6" y="136.7">P0.02</text>
<text x="134.6" y="133.9">17</text>
<text x="134.6" y="135.9">18</text>
<text x="134.6" y="137.8">19</text>
<text x="140" y="132.8">P0.25</text>
<text x="140" y="134.8">P0.11</text>
<text x="140" y="136.7">P1.08</text>
<text x="147.6" y="132.8">P0.24</text>
<text x="147.6" y="134.8">P0.20</text>
<text x="147.6" y="136.7">P0.17</text>
<text x="155.4" y="133.9">26</text>
<text x="155.4" y="135.9">27</text>
<text x="155.4" y="137.8">28</text>
<text x="162.1" y="136.7">SWDCLK</text>
<text x="163.4" y="134.8">SWDIO</text>
<text x="165" y="132.8">P1.04</text>
<text x="172.7" y="133.9">37</text>
<text x="172.7" y="135.9">38</text>
<text x="172.7" y="137.8">39</text>
<text x="67.6" y="139.7">1</text>
<text x="67.6" y="141.6">2</text>
<text x="67.6" y="143.6">3</text>
<text x="117.2" y="141.6">10</text>
<text x="117.3" y="143.6">11</text>
<text x="118.1" y="139.7">9</text>
<text x="122.6" y="138.6">P0.28</text>
<text x="122.6" y="140.6">P0.29</text>
<text x="122.6" y="142.5">P0.30</text>
<text x="134.6" y="139.7">20</text>
<text x="134.6" y="141.6">21</text>
<text x="134.6" y="143.6">22</text>
<text x="140" y="138.6">P0.27</text>
<text x="140" y="140.6">P0.08</text>
<text x="140" y="142.5">P0.06</text>
<text x="147.6" y="138.6">P0.15</text>
<text x="147.6" y="140.5">P0.14</text>
<text x="147.6" y="142.5">P0.13</text>
<text x="155.4" y="139.7">29</text>
<text x="155.4" y="141.6">30</text>
<text x="155.4" y="143.6">31</text>
<text x="165" y="138.6">P1.02</text>
<text x="165" y="140.5">P1.01</text>
<text x="165" y="142.5">P1.03</text>
<text x="172.7" y="139.7">40</text>
<text x="172.7" y="141.6">41</text>
<text x="172.7" y="143.6">42</text>
<text x="67.6" y="145.5">4</text>
<text x="67.6" y="147.4">5</text>
<text x="67.6" y="149.4">6</text>
<text x="117.2" y="145.5">12</text>
<text x="117.2" y="147.4">13</text>
<text x="122.6" y="144.4">P0.31</text>
<text x="122.6" y="146.4">P0.04</text>
<text x="122.6" y="148.3">P0.05</text>
<text x="140" y="144.4">P0.26</text>
<text x="147.6" y="144.4">P0.16</text>
<text x="165" y="144.4">P1.00</text>
<text x="165" y="146.3">P0.22</text>
<text x="172.7" y="145.5">43</text>
<text x="172.7" y="147.4">44</text>
<text x="67.6" y="151.3">7</text>
<text x="67.6" y="153.2">8</text>
<text x="67.6" y="155.2">9</text>
<text x="92.6" y="153.2">1</text>
<text x="92.6" y="155.2">2</text>
<text x="136.8" y="152.7" transform="rotate(-90 136.8 152.7)">VREF</text>
<text x="138.7" y="152.7" transform="rotate(-90 138.7 152.7)">P0.07</text>
<text x="140.6" y="152.7" transform="rotate(-90 140.6 152.7)">P1.09</text>
<text x="142.6" y="152.7" transform="rotate(-90 142.6 152.7)">P0.12</text>
<text x="144.5" y="152.7" transform="rotate(-90 144.5 152.7)">P0.23</text>
<text x="146.4" y="152.7" transform="rotate(-90 146.4 152.7)">P0.21</text>
<text x="148.4" y="152.7" transform="rotate(-90 148.4 152.7)">P0.19</text>
<text x="150.3" y="152.7" transform="rotate(-90 150.3 152.7)">P0.18</text>
<text x="152.2" y="152.7" transform="rotate(-90 152.2 152.7)">VBUS</text>
<text x="154.1" y="152.7" transform="rotate(-90 154.1 152.7)">D-</text>
<text x="156.1" y="152.7" transform="rotate(-90 156.1 152.7)">D+</text>
<text x="67.6" y="157.1">10</text>
<text x="67.6" y="159">11</text>
<text x="67.6" y="161">12</text>
<text x="92.6" y="157.1">3</text>
<text x="92.6" y="159">4</text>
<text x="92.6" y="161">5</text>
<text x="135.9" y="158" transform="rotate(-90 135.9 158)">55</text>
<text x="137.9" y="158" transform="rotate(-90 137.9 158)">54</text>
<text x="139.8" y="158" transform="rotate(-90 139.8 158)">53</text>
<text x="141.7" y="158" transform="rotate(-90 141.7 158)">52</text>
<text x="143.6" y="158" transform="rotate(-90 143.6 158)">51</text>
<text x="145.6" y="158" transform="rotate(-90 145.6 158)">50</text>
<text x="147.5" y="158" transform="rotate(-90 147.5 158)">49</text>
<text x="149.4" y="158" transform="rotate(-90 149.4 158)">48</text>
<text x="151.4" y="158" transform="rotate(-90 151.4 158)">47</text>
<text x="153.3" y="158" transform="rotate(-90 153.3 158)">46</text>
<text x="155.2" y="158" transform="rotate(-90 155.2 158)">45</text>
<text x="92.6" y="162.9">6</text>
<text x="92.6" y="164.8">7</text>
<text x="92.6" y="166.8">8</text>
<text x="177.5" y="165.8">1</text>
<text x="177.5" y="167.7">2</text>
<text x="92.6" y="168.7">9</text>
<text x="177.5" y="169.6">3</text>
<text x="177.5" y="171.6">4</text>
<text x="177.5" y="173.5">5</text>
<text x="112.9" y="179.3">VBUS1*2</text>
<text x="104.9" y="180.1">VBUS</text>
<text x="106.1" y="185.9">CC1</text>
<text x="107.3" y="182">D+</text>
<text x="107.7" y="184">D-</text>
<text x="112.9" y="181.2">A6*2</text>
<text x="112.9" y="183.1">A7*2</text>
<text x="112.9" y="185.1">A5</text>
<text x="71.4" y="188.9">3</text>
<text x="74.3" y="189.8">IN</text>
<text x="79.9" y="191.3" transform="rotate(-90 79.9 191.3)">GND</text>
<text x="80.8" y="189.8">OUT</text>
<text x="86.3" y="188.9">2*2</text>
<text x="105" y="189.8">SHLD</text>
<text x="105.7" y="191.7">GND</text>
<text x="106.1" y="187.8">CC2</text>
<text x="112.9" y="187">B5</text>
<text x="112.9" y="188.9">P$1*4</text>
<text x="112.9" y="190.9">GND*2</text>
<text x="79" y="194.2" transform="rotate(-90 79 194.2)">1</text>
</g>
<g font-size="1.4" fill="#808080">
<text x="168.8" y="17.7" transform="rotate(-90 168.8 17.7)">R24</text>
<text x="171.7" y="17.7" transform="rotate(-90 171.7 17.7)">R21</text>
<text x="174.6" y="17.7" transform="rotate(-90 174.6 17.7)">R22</text>
<text x="68.9" y="28.9">C45</text>
<text x="74.7" y="28.9">C41</text>
<text x="80.5" y="28.9">C44</text>
<text x="126.1" y="29.3">R79</text>
<text x="130.6" y="27.3">R80</text>
<text x="121" y="38.5">C39</text>
<text x="125.8" y="38.5">C40</text>
<text x="207.4" y="39" transform="rotate(-90 207.4 39)">R28</text>
<text x="228" y="40.6">D1</text>
<text x="86.1" y="46.9">D+</text>
<text x="142.1" y="47.8">R9</text>
<text x="218.9" y="45.3">R20</text>
<text x="228" y="47.4">D2</text>
<text x="86.1" y="48.8">D-</text>
<text x="141.7" y="51.4">R10</text>
<text x="218.9" y="52">R25</text>
<text x="64.9" y="59.9">USB-TTL</text>
<text x="77.2" y="58.8">R72</text>
<text x="83" y="58.8">R46</text>
<text x="218.9" y="58.8">R26</text>
<text x="228" y="54.1">D4</text>
<text x="148" y="60.2" transform="rotate(-90 148 60.2)">R15</text>
<text x="218.9" y="65.5">R27</text>
<text x="228" y="60.9">D5</text>
<text x="107.3" y="91.3">P1.05</text>
<text x="107.3" y="93.2">P1.07</text>
<text x="107.3" y="95.1">P1.08</text>
<text x="107.3" y="99">P1.14</text>
<text x="107.3" y="97.1">P1.12</text>
<text x="107.3" y="100.9">P0.24</text>
<text x="121.6" y="107.8">VBUS</text>
<text x="127.9" y="105.7">D6</text>
<text x="131.4" y="107.8">VDD5V</text>
<text x="151.7" y="104" transform="rotate(-90 151.7 104)">PWR</text>
<text x="173.6" y="106.4">R19</text>
<text x="196.5" y="105.3">J2</text>
<text x="147" y="109.4" transform="rotate(-90 147 109.4)">R3</text>
<text x="173.6" y="110.3">R18</text>
<text x="95.7" y="124.4" transform="rotate(-90 95.7 124.4)">LED1</text>
<text x="91.1" y="129.6" transform="rotate(-90 91.1 129.6)">R31</text>
<text x="107.6" y="130.9">P1.13</text>
<text x="107.6" y="127">P1.10</text>
<text x="107.7" y="128.9">P1.11</text>
<text x="127.8" y="128.9">P1.14</text>
<text x="127.8" y="130.9">P1.12</text>
<text x="160.4" y="130.9">P1.05</text>
<text x="160.4" y="128.9">P1.07</text>
<text x="179.7" y="130.9">P1.06</text>
<text x="179.7" y="128.9">P0.09</text>
<text x="179.7" y="127">P0.10</text>
<text x="107.6" y="136.7">P0.02</text>
<text x="107.6" y="134.7">P0.03</text>
<text x="107.6" y="132.8">P1.15</text>
<text x="127.8" y="136.7">P1.08</text>
<text x="127.8" y="132.8">P0.25</text>
<text x="127.9" y="134.7">P0.11</text>
<text x="160.4" y="132.8">P0.24</text>
<text x="160.4" y="134.7">P0.20</text>
<text x="160.4" y="136.6">P0.17</text>
<text x="179.7" y="136.6">SWDCLK</text>
<text x="179.7" y="134.7">SWDIO</text>
<text x="179.7" y="132.8">P1.04</text>
<text x="107.6" y="142.4">P0.30</text>
<text x="107.6" y="140.5">P0.29</text>
<text x="107.6" y="138.6">P0.28</text>
<text x="127.8" y="138.6">P0.27</text>
<text x="127.8" y="142.4">P0.06</text>
<text x="127.8" y="140.5">P0.08</text>
<text x="160.4" y="138.6">P0.15</text>
<text x="160.4" y="140.5">P0.14</text>
<text x="160.4" y="142.4">P0.13</text>
<text x="179.7" y="140.5">P1.01</text>
<text x="179.7" y="138.6">P1.02</text>
<text x="179.7" y="142.4">P1.03</text>
<text x="107.6" y="144.4">P0.31</text>
<text x="107.6" y="146.3">P0.04</text>
<text x="107.6" y="148.2">P0.05</text>
<text x="127.8" y="144.4">P0.26</text>
<text x="160.4" y="144.4">P0.16</text>
<text x="179.7" y="144.4">P1.00</text>
<text x="179.7" y="146.3">P0.22</text>
<text x="205.3" y="161.4">R11</text>
<text x="138.6" y="164.8" transform="rotate(-90 138.6 164.8)">P0.07</text>
<text x="140.5" y="164.8" transform="rotate(-90 140.5 164.8)">P1.09</text>
<text x="142.5" y="164.8" transform="rotate(-90 142.5 164.8)">P0.12</text>
<text x="144.4" y="164.8" transform="rotate(-90 144.4 164.8)">P0.23</text>
<text x="146.3" y="164.8" transform="rotate(-90 146.3 164.8)">P0.21</text>
<text x="148.3" y="164.8" transform="rotate(-90 148.3 164.8)">P0.19</text>
<text x="154.1" y="163.2" transform="rotate(-90 154.1 163.2)">DN</text>
<text x="156" y="163.2" transform="rotate(-90 156 163.2)">DP</text>
<text x="226.4" y="164.3">R12</text>
<text x="150.2" y="169.8" transform="rotate(-90 150.2 169.8)">P0.18/RESET</text>
<text x="184.5" y="172.3">SWDCLK</text>
<text x="184.5" y="170.4">SWDIO</text>
<text x="184.5" y="174.2">P0.18/RESET</text>
<text x="128.5" y="182">DP</text>
<text x="128.5" y="183.9">DN</text>
<text x="58.1" y="189">VDD5V</text>
<text x="73.5" y="186.3">U4</text>
<text x="91.7" y="188.8">+3V3</text>
<text x="107.3" y="195">USB-NATIVE</text>
<text x="120.4" y="193.8">R6</text>
<text x="126.2" y="193.8">R8</text>
</g>
<g font-size="1.1" fill="#808080">
<text x="156.8" y="37.5">C8</text>
<text x="162.6" y="37.5">C10</text>
<text x="68.1" y="165.9">C1</text>
<text x="71.8" y="165.3">C2</text>
<text x="62.1" y="193.3">C31</text>
<text x="88.3" y="193.8">C32</text>
</g>
</svg>
